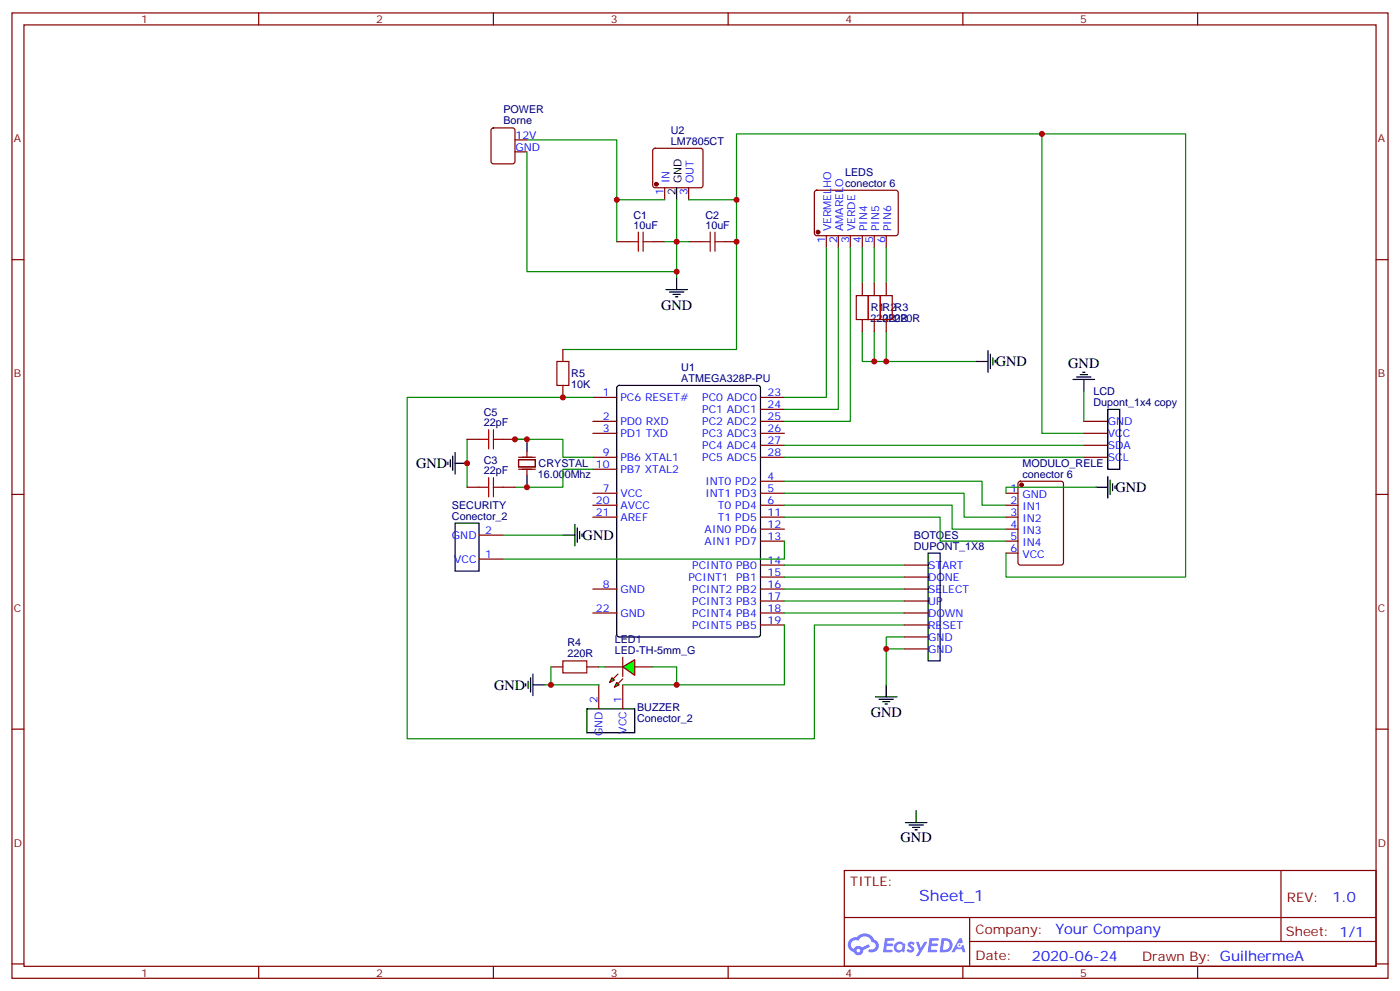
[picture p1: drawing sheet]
<svg xmlns="http://www.w3.org/2000/svg" width="412mm" height="292mm" viewBox="0 0 412 292" stroke-linecap="round" stroke-linejoin="round" font-family="sans-serif">
<g fill="none" stroke="#870000" stroke-width=".35">
<path d="M3.5 3.8h405.4v284.3h-405.4zM7.1 7.3h398.2v277.3h-398.2zM76.2 3.8v3.5M145.3 3.8v3.5M214.5 3.8v3.5M283.6 3.8v3.5M352.8 3.8v3.5M3.5 76.5h3.6M405.3 76.5h3.6M3.5 145.6h3.6M405.3 145.6h3.6M3.5 214.8h3.6"/>
<path d="M405.3 214.8h3.6M248.7 256.4h156.6v28.2h-156.6zM377.3 256.4v20.9M248.7 270.2h156.5M285.6 277.3h119.6M285.6 270.2v14.2M3.5 283.9h3.6M76.2 284.6v3.5M145.3 284.6v3.5M214.5 284.6v3.5M283.6 284.6v3.5M352.8 284.6v3.5"/>
<path d="M405.3 283.9h3.6"/>
</g>
<g fill="#5487ff">
<path d="M267.7 277.6a1.22 1.22 0 0 1 1.7 .2l-.4 .6a.47 .47 0 0 0-.3-.4 .47 .47 0 0 0-.5 .2l.1 .2a1.14 1.14 0 0 1 .8 1.8 1.14 1.14 0 0 1-1.9 0l-.2-.2 .5-.6 .7 .5a.29 .29 0 0 0 .3-.3 .29 .29 0 0 0-.2-.3 1.04 1.04 0 0 1-.6-1.7z"/>
<path d="M260.7 276.3h2.4l.3 .2-.2 .5-1.8 .1-.1 .8h1.5l.3 .4-.3 .4h-1.6l-.2 1.1h1.7l.2 .3-.2 .3-2.6 .1z"/>
<path d="M273.8 276.3h2.4l.3 .2-.1 .5-1.8 .1-.2 .8h1.6l.3 .4-.4 .4h-1.6l-.1 1.1h1.7l.2 .3-.2 .3-2.6 .1z"/>
<path d="M282.6 276.3h.7l.3 1.3-.6 .3a.69 .69 0 0 0-1 .3 .69 .69 0 0 0 .4 .9 .69 .69 0 0 0 .9-.6l.5-.2 .6 2.2h-.8l-.2-.9h-1.8l-.5 .9h-.8z"/>
<path d="M269.8 277.4h.8l.6 1.8 1.1-1.8h.9l-2.6 4.2h-.8l.9-1.5z"/>
<path d="M277.4 276.3l-.6 4.2h1.3a2.11 2.11 0 0 0 2.5-2.1 2.11 2.11 0 0 0-2.5-2.1zM278.1 277.1a1.39 1.39 0 0 1 1.7 1.4 1.39 1.39 0 0 1-1.8 1.3h-.3z"/>
<path d="M263.7 277.9a1.54 1.54 0 0 0-.1 2.2 1.54 1.54 0 0 0 2.2 .1l.6 .3 .3-2.3-.2-.3h-.4a1.49 1.49 0 0 0-2.4 0zM264 278.9a.94 .94 0 0 1 1.8 0 .94 .94 0 0 1-1.8 0z"/>
<path d="M250.4 276.7a2.18 2.18 0 0 0 1.1 3.7 1.44 1.44 0 0 0 1.6 .9 1.44 1.44 0 0 0 1.2-1.4l2-1.1-.5-.7-1.9 1a1.47 1.47 0 0 0-2.4 .4 1.39 1.39 0 0 1-.7-1.9 1.39 1.39 0 0 1 2-.5 2.12 2.12 0 0 1 2.2-1.3 2.12 2.12 0 0 1 1.9 1.7 1.14 1.14 0 0 1 1.1 1.4 1.14 1.14 0 0 1-1.7 .7 .43 .43 0 0 0-.5 .4 .43 .43 0 0 0 .4 .5 1.98 1.98 0 0 0 2.5-1.2 1.98 1.98 0 0 0-1.2-2.6 3.1 3.1 0 0 0-5.3-.6l-.9 .1zM252.3 280a.55 .55 0 0 1 1.1 0 .55 .55 0 0 1-1.1 0z"/>
<circle cx="282.6" cy="278.4" r=".26"/>
</g>
<g fill="none" stroke="#000" stroke-width=".35">
<path d="M199.3 55.3v3.5M181.9 113.7l.5-.2h40.9l.7 .5v72.9l-.4 .7h-41.2l-.7-.5v-72.9zM287.5 106.5h3.5M291 103.3v6.3M291.7 104.4v4.2M292.5 105.4v2.1M293.2 106.1v.7M316.1 111.8h6.3M317.1 111.1h4.3M318.2 110.3h2.1M318.9 109.6h.7M319.3 111.8v3.5"/>
<path d="M326.3 120.6h3.5v17.6h-3.5zM134.1 154.1h7v14.1h-7zM165.8 157.6h3.5M169.3 154.4v6.4M170 155.5v4.2M170.7 156.6v2.1M171.4 157.3v.7M322.8 143.5h3.5M326.3 140.3v6.4M327 141.4v4.2M327.7 142.5v2.1M328.4 143.2v.7"/>
<path d="M273.4 162.9h3.5v31.8h-3.5zM156.3 199.6v4.2M157 198.5v6.4M154.9 201.4v.7M155.6 200.7v2.1M157 201.7h3.5M172.9 208.8h14.1v7h-14.1zM257.9 205.2h6.3M258.9 206h4.3M260 206.7h2.1M260.7 207.4h.7M261.1 201.7v3.5"/>
<path d="M269.9 238.8v3.5M266.7 242.3h6.3M267.8 243h4.2M268.8 243.7h2.1M269.5 244.4h.7"/>
</g>
<g fill="none" stroke="#870000" stroke-width=".35">
<path d="M192.5 43.9l.5-.2h13.4l.5 .2 .2 .5v10.2l-.3 .5-.4 .2h-13.4l-.5-.2-.2-.5v-10.2zM195.8 55.3v3.5M202.8 55.3v3.5M240.1 56.2l.5-.2 23.6 .1 .4 .6-.1 12.3-.6 .4h-23.6l-.4-.7v-12zM181.7 71.2h3.5M192.3 71.2h3.5M202.8 71.2h3.6M213.4 71.2h3.6M243.4 69.4v3.6M246.9 69.4v3.6M250.5 69.4v3.6M254 69.4v3.6"/>
<path d="M257.5 69.4v3.6M261.1 69.4v3.6M174.6 117.1h7.1M224 117.1h7.1M174.6 124.1h7.1M174.6 127.6h7.1M174.6 134.7h7.1M174.6 138.2h7.1M224 124.1h7.1M224 127.6h7.1M224 134.7h7.1M224 120.6h7.1"/>
<path d="M224 131.2h7.1M319.3 124.1h7M319.3 127.6h7M319.3 134.7h7M319.3 131.2h7M141.1 157.6h7.1M174.6 145.3h7.1M174.6 148.8h7.1M174.6 152.3h7.1M224 141.7h7.1M224 145.3h7.1M224 148.8h7.1"/>
<path d="M224 152.3h7.1M224 155.9h7.1M224 159.4h7.1M296.3 145.3h3.6M296.3 148.8h3.6M296.3 152.3h3.6M296.3 155.9h3.6M296.3 159.4h3.6M300.1 142l.5-.3h12l.6 .5 .1 23.5-.5 .7h-12.2l-.7-.4v-23.5zM141.1 164.7h7.1M174.6 173.5h7.1M224 173.5h7.1"/>
<path d="M224 166.4h7.1M224 170h7.1M224 177h7.1M266.3 173.5h7.1M266.3 166.4h7.1M266.3 170h7.1M266.3 177h7.1M296.3 162.9h3.6M174.6 180.6h7.1M178.2 196.4h5.2M187 196.4h5.3M224 180.6h7.1"/>
<path d="M224 184.1h7.1M266.3 180.6h7.1M266.3 184.1h7.1M266.3 187.6h7.1M266.3 191.1h7.1M176.4 201.7v7.1M183.4 201.7v7.1"/>
</g>
<g fill="#870000" stroke="#870000" stroke-width=".35">
<circle cx="193.3" cy="54.3" r=".53"/>
<circle cx="300.9" cy="142.8" r=".53"/>
<circle cx="240.9" cy="68.4" r=".53"/>
</g>
<g fill="none" stroke="#008700" stroke-width=".35">
<path d="M306.9 39.4h42.3v130.6h-52.9v-7.1M195.8 58.8h-14.1v12.4M199.3 58.8v12.4h-3.5M202.8 58.8h14.2v-19.4h89.9v88.2h12.4M217 58.8v44.1h-51.2M199.3 71.2h3.5M243.4 73v44.1h-12.3M246.9 73v47.6h-15.8M250.5 73v51.1h-19.4M254 73v10.5M257.5 73v10.5M261.1 73v10.5"/>
<path d="M254 97.6v8.9h3.5M257.5 97.6v8.9h3.6M261.1 97.6v8.9h26.4M174.6 117.1h-54.7v100.5h120v-33.5h26.4M319.3 115.3v8.8M231.1 134.7h88.2M231.1 131.2h88.2M148.2 157.6h17.6M231.1 141.7h58.2v7.1h7M231.1 145.3h52.9v7h12.3M231.1 148.8h49.4v7.1h15.8M231.1 152.3h45.8v7.1h19.4"/>
<path d="M231.1 159.4v5.3h-82.9M322.8 143.5h-26.5v1.8M231.1 166.4h35.2M231.1 170h35.2M231.1 173.5h35.2M231.1 177h35.2M231.1 184.1v17.6h-47.7M231.1 180.6h35.2M261.1 191.1h5.2M266.3 187.6h-5.2v14.1M160.5 201.7h15.9"/>
</g>
<path d="M185.2 71.2h2.8M188 68.4v5.6M189.4 71.2h2.9M189.4 68.4v5.6M206.4 71.2h2.8M209.2 68.4v5.6M210.6 71.2h2.8M210.6 68.4v5.6" fill="none" stroke="#a10000" stroke-width=".35"/>
<g fill="#0f0" stroke="#870000" stroke-width=".35">
<path d="M180.3 199.6l.7 .7-1.4 .7z"/>
<path d="M181.7 201l.7 .7-1.4 .7z"/>
</g>
<g fill="#870000" stroke="#870000" stroke-width=".35">
<path d="M182 198.5l-1.4 1.5z"/>
<path d="M183.4 200l-1.4 1.4z"/>
</g>
<path d="M183.4 193.6v5.6z" fill="#f00" stroke="#870000" stroke-width=".35"/>
<path d="M183.4 196.4l3.6-2.1v4.6z" fill="#0f0" stroke="#870000" stroke-width=".35"/>
<g fill="none" stroke="#a10000" stroke-width=".35">
<path d="M252.2 87.1h3.6v7h-3.6zM255.8 87.1h3.5v7h-3.5zM259.3 87.1h3.5v7h-3.5zM164 106.5h3.6v7h-3.6zM141.1 129.4h2.8M143.9 126.6v5.6M145.3 129.4h2.9M145.3 126.6v5.6M141.1 143.5h2.8M143.9 140.7v5.6M145.3 140.7v5.6M145.3 143.5h2.9"/>
<path d="M165.8 194.7h7.1v3.5h-7.1z"/>
</g>
<g fill="none" stroke="#870000" stroke-width=".35">
<path d="M144.9 37.9l.4-.2h5.7l.6 .4 .1 9.5-.5 .6-5.9 .1-.6-.5-.1-9.4zM151.7 44.7h3.5M151.7 41.2h3.5M254 83.5v3.6M254 94.1v3.5M257.5 83.5v3.6M257.5 94.1v3.5M261.1 83.5v3.6M261.1 94.1v3.5M165.8 102.9v3.6M165.8 113.5v3.6M137.6 129.4h3.5"/>
<path d="M148.2 129.4h3.5M152.8 135.4h4.9v2.1h-4.9zM152.8 134.7h4.9M152.8 138.2h4.9M155.2 132.9v1.8M155.2 138.2v1.8M137.6 143.5h3.5M148.2 143.5h3.5M162.3 196.4h3.5M172.9 196.4h3.5"/>
</g>
<path d="M155.2 41.2h26.5v17.6M155.2 44.7v35.3h44.1v-8.8M199.3 80v1.8M137.6 129.4v14.1M155.2 129.4h-3.5h14.1v5.3h8.8M174.6 138.2h-8.8v5.3h-14.1M162.3 196.4v5.3M176.4 196.4h1.8M192.3 196.4h7v5.3" fill="none" stroke="#008700" stroke-width=".35"/>
<path d="M196.1 85.3h6.4M197.2 86h4.2M198.3 86.7h2.1M199 87.4h.7M199.3 81.8v3.5M131.9 136.1v.7M132.6 135.4v2.1M133.3 134.3v4.3M134.1 136.5h3.5M134.1 133.3v6.3M155.2 129.4v3.5M155.2 140v3.5" fill="none" stroke="#000" stroke-width=".35"/>
<g fill="#c00">
<circle cx="199.3" cy="80" r=".88"/>
<circle cx="181.7" cy="58.8" r=".88"/>
<circle cx="151.7" cy="129.4" r=".88"/>
<circle cx="162.3" cy="201.7" r=".88"/>
<circle cx="257.5" cy="106.5" r=".88"/>
<circle cx="306.9" cy="39.4" r=".88"/>
<circle cx="199.3" cy="71.2" r=".88"/>
<circle cx="261.1" cy="191.1" r=".88"/>
<circle cx="217" cy="58.8" r=".88"/>
<circle cx="261.1" cy="106.5" r=".88"/>
<circle cx="199.3" cy="201.7" r=".88"/>
<circle cx="165.8" cy="117.1" r=".88"/>
<circle cx="217" cy="71.2" r=".88"/>
<circle cx="155.2" cy="129.4" r=".88"/>
<circle cx="155.2" cy="143.5" r=".88"/>
<circle cx="137.6" cy="136.5" r=".88"/>
</g>
<text font-size="4.6" fill="#00f" x="270.8" y="265.4">Sheet_1</text>
<g font-size="4.2">
<text x="194.7" y="91.4">GND</text>
<text x="293.3" y="107.9">GND</text>
<text x="314.7" y="108.5">GND</text>
<text x="122.6" y="137.8">GND</text>
<text x="328.6" y="144.9">GND</text>
<text x="171.6" y="159">GND</text>
<text x="145.5" y="203.1">GND</text>
<text x="256.5" y="211.3">GND</text>
<text x="265.3" y="247.9">GND</text>
</g>
<g font-size="4.2" fill="#00f">
<text x="392.5" y="265.7">1.0</text>
<text x="310.9" y="275.2">Your Company</text>
<text x="304" y="283">2020-06-24</text>
</g>
<g font-size="3.9" fill="#800">
<text x="250.5" y="261">TITLE:</text>
<text x="379.1" y="265.7">REV:</text>
<text x="287.4" y="275.2">Company:</text>
<text x="378.7" y="275.8">Sheet: 1/1</text>
<text x="287.4" y="282.9">Date:</text>
<text x="336.4" y="282.9">Drawn By: GuilhermeA</text>
</g>
<g font-size="3.2" fill="#800">
<text x="41.6" y="6.8">1</text>
<text x="110.8" y="6.8">2</text>
<text x="179.9" y="6.8">3</text>
<text x="249.1" y="6.8">4</text>
<text x="318.2" y="6.8">5</text>
<text x="4.1" y="41.9">A</text>
<text x="405.9" y="41.9">A</text>
<text x="4.1" y="111.1">B</text>
<text x="405.9" y="111.1">B</text>
<text x="4.1" y="180.2">C</text>
<text x="405.9" y="180.2">C</text>
<text x="4.1" y="249.3">D</text>
<text x="405.9" y="249.3">D</text>
<text x="41.6" y="287.6">1</text>
<text x="110.8" y="287.6">2</text>
<text x="179.9" y="287.6">3</text>
<text x="249.1" y="287.6">4</text>
<text x="318.2" y="287.6">5</text>
</g>
<g font-size="3.2" fill="#000080">
<text x="148.3" y="33.4">POWER</text>
<text x="148.3" y="36.6">Borne</text>
<text x="197.6" y="39.4">U2</text>
<text x="197.6" y="42.6">LM7805CT</text>
<text x="248.9" y="51.7">LEDS</text>
<text x="248.9" y="55">conector 6</text>
<text x="186.6" y="64.4">C1</text>
<text x="207.8" y="64.4">C2</text>
<text x="186.6" y="67.3">10uF</text>
<text x="207.8" y="67.3">10uF</text>
<text x="256.5" y="94.9">220R220R</text>
<text x="256.5" y="91.7">R1R2R3</text>
<text x="260" y="94.9">220R</text>
<text x="168.3" y="111.1">R5</text>
<text x="200.7" y="112.4">ATMEGA328P-PU</text>
<text x="200.7" y="109.3">U1</text>
<text x="168.3" y="114.2">10K</text>
<text x="322.1" y="119.5">Dupont_1x4 copy</text>
<text x="322.1" y="116.3">LCD</text>
<text x="142.5" y="125.5">22pF</text>
<text x="142.5" y="122.6">C5</text>
<text x="142.5" y="136.7">C3</text>
<text x="158.7" y="137.6">CRYSTAL</text>
<text x="301.2" y="137.5">MODULO_RELE</text>
<text x="142.5" y="139.6">22pF</text>
<text x="158.4" y="140.8">16.000Mhz</text>
<text x="301.2" y="140.7">conector 6</text>
<text x="133.1" y="149.8">SECURITY</text>
<text x="133.1" y="153">Conector_2</text>
<text x="269.2" y="161.9">DUPONT_1X8</text>
<text x="269.2" y="158.7">BOTOES</text>
<text x="167.1" y="190.4">R4</text>
<text x="181.1" y="189.3">LED1</text>
<text x="167.1" y="193.6">220R</text>
<text x="181.1" y="192.5">LED-TH-5mm_G</text>
<text x="187.7" y="209.6">BUZZER</text>
<text x="187.7" y="212.8">Conector_2</text>
</g>
<g font-size="3.2" fill="#00f">
<text x="151.9" y="40.9">12V</text>
<text x="151.9" y="44.4">GND</text>
<text x="195.4" y="57.5" transform="rotate(-90 195.4 57.5)">1</text>
<text x="197.2" y="54" transform="rotate(-90 197.2 54)">IN</text>
<text x="202.5" y="57.5" transform="rotate(-90 202.5 57.5)">3</text>
<text x="204.3" y="54" transform="rotate(-90 204.3 54)">OUT</text>
<text x="243.1" y="71.6" transform="rotate(-90 243.1 71.6)">1</text>
<text x="244.8" y="68.1" transform="rotate(-90 244.8 68.1)">VERMELHO</text>
<text x="246.6" y="71.6" transform="rotate(-90 246.6 71.6)">2</text>
<text x="248.4" y="68.1" transform="rotate(-90 248.4 68.1)">AMARELO</text>
<text x="250.1" y="71.6" transform="rotate(-90 250.1 71.6)">3</text>
<text x="251.9" y="68.1" transform="rotate(-90 251.9 68.1)">VERDE</text>
<text x="253.6" y="71.6" transform="rotate(-90 253.6 71.6)">4</text>
<text x="255.4" y="68.1" transform="rotate(-90 255.4 68.1)">PIN4</text>
<text x="257.2" y="71.6" transform="rotate(-90 257.2 71.6)">5</text>
<text x="258.9" y="68.1" transform="rotate(-90 258.9 68.1)">PIN5</text>
<text x="260.7" y="71.6" transform="rotate(-90 260.7 71.6)">6</text>
<text x="262.5" y="68.1" transform="rotate(-90 262.5 68.1)">PIN6</text>
<text x="177.5" y="116.7">1</text>
<text x="182.7" y="118.1">PC6 RESET#</text>
<text x="206.8" y="118.1">PC0 ADC0</text>
<text x="226.1" y="116.7">23</text>
<text x="177.5" y="123.8">2</text>
<text x="182.7" y="125.2">PD0 RXD</text>
<text x="206.8" y="121.6">PC1 ADC1</text>
<text x="206.8" y="125.2">PC2 ADC2</text>
<text x="226.1" y="120.2">24</text>
<text x="226.1" y="123.8">25</text>
<text x="326.3" y="125.2">GND</text>
<text x="177.5" y="127.3">3</text>
<text x="182.7" y="128.7">PD1 TXD</text>
<text x="206.8" y="128.7">PC3 ADC3</text>
<text x="226.1" y="127.3">26</text>
<text x="226.1" y="130.8">27</text>
<text x="326.3" y="128.7">VCC</text>
<text x="175.5" y="137.9">10</text>
<text x="177.5" y="134.3">9</text>
<text x="182.7" y="135.7">PB6 XTAL1</text>
<text x="206.8" y="132.2">PC4 ADC4</text>
<text x="206.8" y="135.7">PC5 ADC5</text>
<text x="226.1" y="134.3">28</text>
<text x="326.3" y="132.2">SDA</text>
<text x="326.3" y="135.7">SCL</text>
<text x="182.7" y="139.3">PB7 XTAL2</text>
<text x="207.8" y="142.8">INT0 PD2</text>
<text x="226.1" y="141.4">4</text>
<text x="175.5" y="148.4">20</text>
<text x="177.5" y="144.9">7</text>
<text x="182.7" y="146.3">VCC</text>
<text x="182.7" y="149.9">AVCC</text>
<text x="207.8" y="146.3">INT1 PD3</text>
<text x="211.5" y="149.9">T0 PD4</text>
<text x="226.1" y="144.9">5</text>
<text x="226.1" y="148.4">6</text>
<text x="297.7" y="144.9">1</text>
<text x="297.7" y="148.4">2</text>
<text x="301.2" y="146.7">GND</text>
<text x="175.5" y="152">21</text>
<text x="182.7" y="153.4">AREF</text>
<text x="211.5" y="153.4">T1 PD5</text>
<text x="226.1" y="152">11</text>
<text x="226.1" y="155.5">12</text>
<text x="297.7" y="152">3</text>
<text x="297.7" y="155.5">4</text>
<text x="301.2" y="150.2">IN1</text>
<text x="301.2" y="153.7">IN2</text>
<text x="133.1" y="158.7">GND</text>
<text x="142.9" y="157.3">2</text>
<text x="207.6" y="156.9">AIN0 PD6</text>
<text x="207.6" y="160.4">AIN1 PD7</text>
<text x="226.1" y="159">13</text>
<text x="297.7" y="159">5</text>
<text x="301.2" y="157.3">IN3</text>
<text x="301.2" y="160.8">IN4</text>
<text x="133.8" y="165.7">VCC</text>
<text x="142.9" y="164.3">1</text>
<text x="203.9" y="167.5">PCINT0 PB0</text>
<text x="226.1" y="166.1">14</text>
<text x="273.4" y="167.5">START</text>
<text x="297.7" y="162.6">6</text>
<text x="301.2" y="164.3">VCC</text>
<text x="177.5" y="173.1">8</text>
<text x="202.8" y="171">PCINT1</text>
<text x="216.8" y="171">PB1</text>
<text x="226.1" y="169.6">15</text>
<text x="226.1" y="173.1">16</text>
<text x="273.4" y="171">DONE</text>
<text x="182.7" y="174.6">GND</text>
<text x="203.9" y="174.6">PCINT2 PB2</text>
<text x="203.9" y="178.1">PCINT3 PB3</text>
<text x="226.1" y="176.7">17</text>
<text x="273.4" y="174.6">SELECT</text>
<text x="273.4" y="178.1">UP</text>
<text x="175.5" y="180.2">22</text>
<text x="182.7" y="181.6">GND</text>
<text x="203.9" y="181.6">PCINT4 PB4</text>
<text x="203.9" y="185.1">PCINT5 PB5</text>
<text x="226.1" y="180.2">18</text>
<text x="226.1" y="183.7">19</text>
<text x="273.4" y="181.6">DOWN</text>
<text x="273.4" y="185.1">RESET</text>
<text x="273.4" y="188.7">GND</text>
<text x="273.4" y="192.2">GND</text>
<text x="176" y="207" transform="rotate(-90 176 207)">2</text>
<text x="183.1" y="207" transform="rotate(-90 183.1 207)">1</text>
<text x="177.4" y="216.8" transform="rotate(-90 177.4 216.8)">GND</text>
<text x="184.5" y="216.1" transform="rotate(-90 184.5 216.1)">VCC</text>
</g>
<g font-size="3.2">
<text x="199" y="57.5" transform="rotate(-90 199 57.5)">2</text>
<text x="200.7" y="54" transform="rotate(-90 200.7 54)">GND</text>
</g>
</svg>
